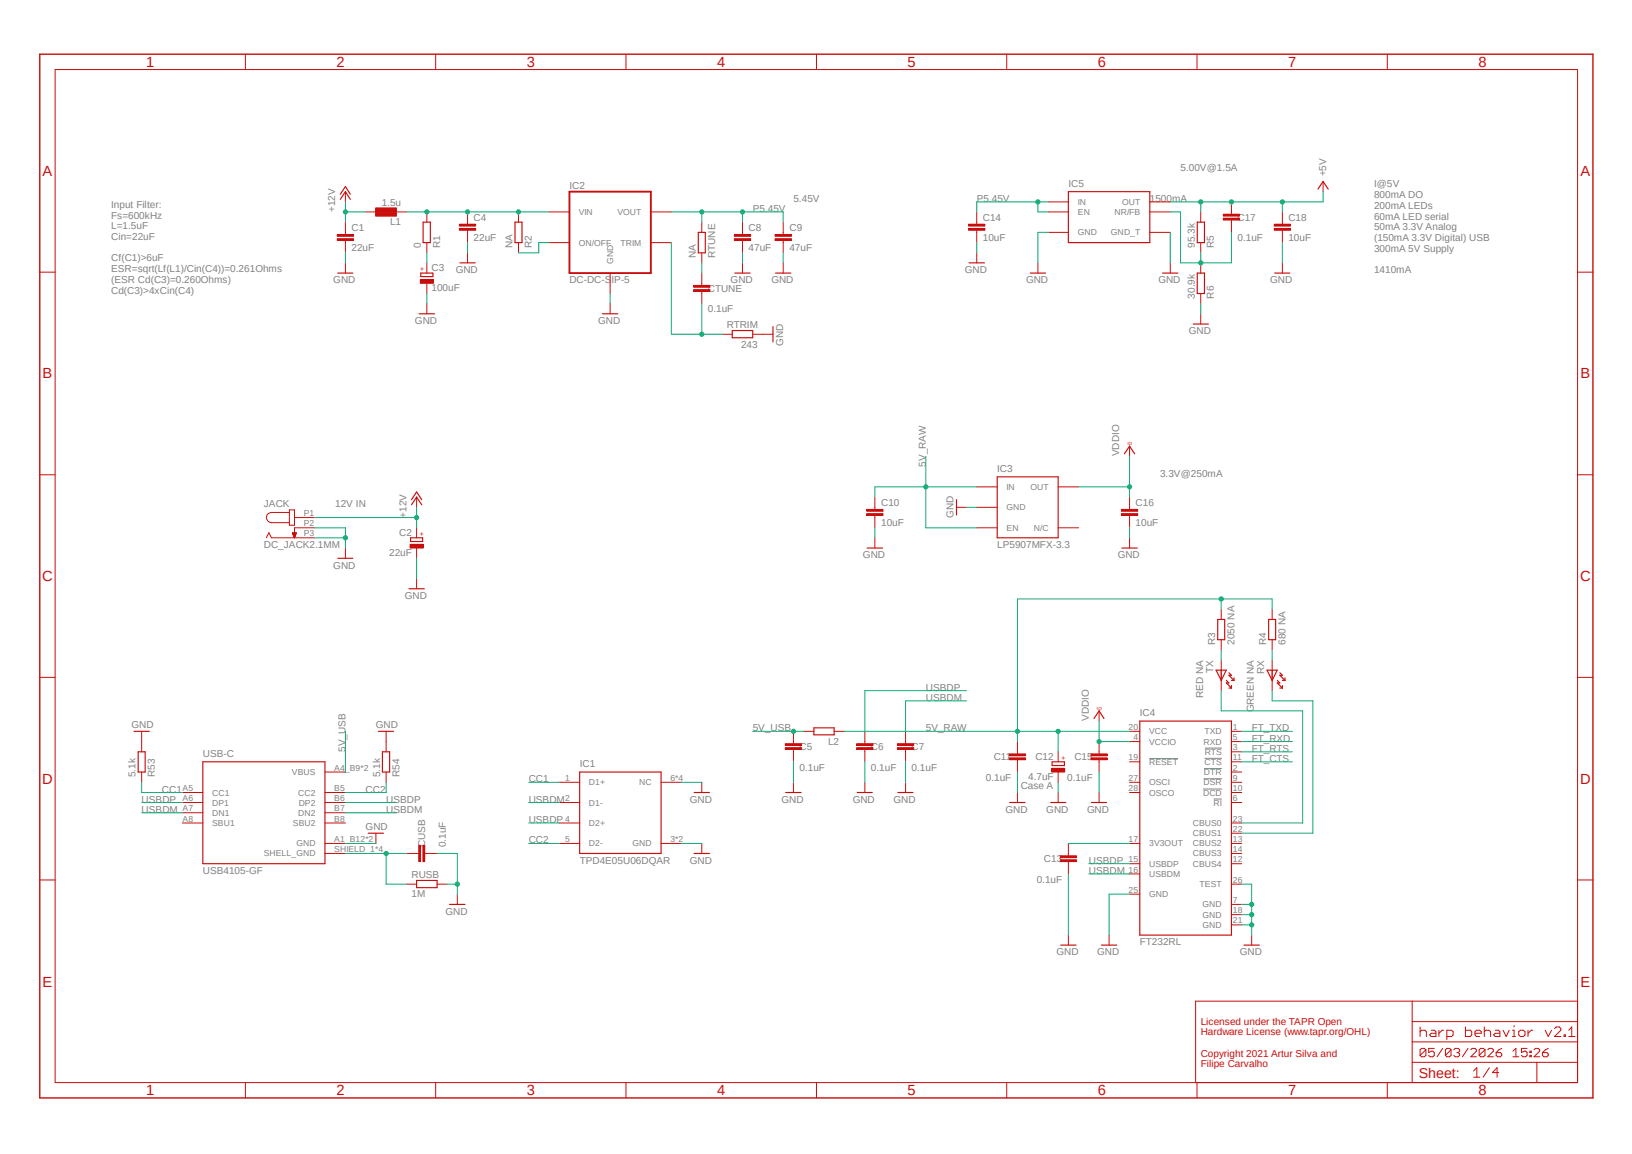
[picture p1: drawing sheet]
<svg xmlns="http://www.w3.org/2000/svg" width="297mm" height="210mm" viewBox="0 0 297 210" stroke-linecap="round" stroke-linejoin="round" font-family="sans-serif">
<path d="M6.9 9.6l283.3 190.6M290.2 9.6l-283.3 190.6" fill="none" stroke="#fff" stroke-width=".18"/>
<path d="M209.1 138h5.3M219.1 139.9h3.3M219.2 138h3.2M219.2 136.1h3.2M218.9 143.6h3.5M219 141.7h3.4M220.9 145.4h1.5" fill="none" stroke="#808080" stroke-width=".18"/>
<path d="M191.5 138.6h2.2v.7h-2.2zM207.4 131.2h16.7v39h-16.7z" fill="none" stroke="#c90d0c" stroke-width=".21"/>
<g fill="none" stroke="#c90d0c" stroke-width=".18">
<path d="M183.7 137.9h2.9v.4h-2.9zM183.7 137.2h2.9v.3h-2.9zM185.2 135v2.2M185.2 138.3v2.2M205.6 133.1h1.8M205.6 135h1.8M205.6 138.6h1.8M224.1 133.1h1.9M224.1 135h1.9M224.1 136.8h1.9M224.1 138.6h1.9M193 156.5h2.9v.3h-2.9z"/>
<path d="M193 155.7h2.9v.4h-2.9zM194.4 153.5v2.2M194.4 156.8v2.2M205.6 153.5h1.8M205.6 157.2h1.8M205.6 159h1.8M205.6 144.2h1.8M205.6 142.4h1.8M224.1 153.5h1.9M224.1 157.2h1.9M224.1 144.2h1.9M224.1 142.4h1.9"/>
<path d="M224.1 140.5h1.9M224.1 146h1.9M224.1 149.8h1.9M224.1 151.6h1.9M224.1 155.3h1.9M205.6 162.7h1.8M224.1 164.6h1.9M224.1 166.5h1.9M224.1 160.9h1.9M224.1 168.3h1.9"/>
</g>
<path d="M183.7 138.1h2.9M183.7 137.4h2.9M193 156.6h2.9M193 155.9h2.9" fill="none" stroke="#c90d0c" stroke-width=".34"/>
<path d="M191.4 139.8h2.4v.7h-2.4z" fill-rule="evenodd" fill="#c90d0c"/>
<g fill="none" stroke="#c90d0c" stroke-width=".18">
<path d="M10 12.7h277.1v184.3h-277.1zM44.7 9.9v2.8M79.3 9.9v2.8M113.9 9.9v2.8M148.6 9.9v2.8M183.2 9.9v2.8M217.8 9.9v2.8M252.5 9.9v2.8M7.2 49.5h2.8M287.1 49.5h2.8M7.2 86.4h2.8M48.5 97.9l.4-1 .5 1h7.9"/>
<path d="M52.7 93.3h-3.3a.93 .93 0 0 0-.9 .9 .93 .93 0 0 0 .9 .9h3.3M52.7 92.8h.9v2.8h-.9zM53.2 96.9h.7l-.3 1zM53.2 97h.7M53.3 97.1h.6M53.3 97.2h.5M53.3 97.3h.5M53.4 97.4h.4M53.4 97.5h.3M53.4 97.5h.4M53.5 97.6h.2M53.5 97.7h.1"/>
<path d="M53.5 97.7h.2M53.6 97.8h.1M53.6 94.2h3.7M57.3 96.1h-3.7v1.8M62.9 99.7v1.9M157.7 93.5h3v.3h-3zM157.7 92.7h3v.3h-3zM159.2 90.5v2.2M159.2 93.8v2.3M159.2 97.9v1.8M174.1 92.3h1.8M177.8 88.6h3.7"/>
<path d="M177.8 96.1h3.7M177.8 92.3h3.7M192.6 88.6h3.7M192.6 96.1h3.7M204.1 93.5h3v.3h-3zM204.1 92.7h3v.3h-3zM205.6 81.2v1.9M205.6 90.5v2.2M205.6 93.8v2.3M205.6 97.9v1.8M287.1 86.4h2.8M75.8 105.3v1.8"/>
<path d="M222.2 110.9v1.8M222.2 116.4v1.9M231.5 110.9v1.8M231.5 116.4v1.9M7.2 123.3h2.8M142.9 136.1h3v.3h-3zM142.9 135.3h3v.4h-3zM144.4 133.1v2.2M144.4 136.4v2.2M146.3 133.1h1.8M151.8 133.1h1.9M155.9 136.1h3v.3h-3z"/>
<path d="M155.9 135.3h3v.4h-3zM157.4 133.1v2.2M157.4 136.4v2.2M163.3 136.1h3v.3h-3zM163.3 135.3h3v.4h-3zM164.8 133.1v2.2M164.8 136.4v2.2M191.4 139.8h2.4v.7h-2.4zM192.6 136.8v1.8M198.5 137.9h3v.4h-3zM198.5 137.2h3v.3h-3zM200 129.4v1.8"/>
<path d="M200 135v2.2M200 138.3v2.2M222.2 120.1v5.6M231.5 120.1v5.6M287.1 123.3h2.8M74 155.3h2.2M76.2 153.8h.3v3h-.3zM77 153.8h.3v3h-.3zM77.3 155.3h2.2M144.4 142.4v1.8M157.4 142.4v1.8M164.8 142.4v1.8"/>
<path d="M185.2 144.2v1.8M192.6 140.5v1.9M192.6 144.2v1.8M200 144.2v1.8M7.2 160.1h2.8M74 160.9h1.8M79.5 160.9h1.9M83.2 162.7v1.9M194.4 170.2v1.8M201.8 170.2v1.8M227.8 170.2v1.8M287.1 160.1h2.8"/>
<path d="M44.7 197v2.8M79.3 197v2.8M113.9 197v2.8M148.6 197v2.8M183.2 197v2.8M217.8 197v2.8M252.5 197v2.8M257 193.3h30.1M257 182.2v14.8M257 189.6h30.1M257 185.9h30.1M258.4 186.9v1.7"/>
<path d="M258.4 187.7l.3-.2h.6l.3 .2v.9M259.5 191.1l-.3-.3h-.5l-.3 .3v1M259.5 191.1v1l-.3 .2h-.5l-.3-.2M259.5 191.1l-1.1 1M260.5 187.5h.5l.3 .2v.9h-.8l-.3-.3 .3-.3h.8M261 190.8h-1v.8l.5-.3h.3l.2 .3v.5l-.2 .2h-.5l-.3-.2M261.9 187.5v1.1M262.6 190.8l-1.1 1.5M262.7 187.5h-.2l-.6 .5M263.3 188.6h.9l.3-.3v-.6l-.3-.2h-.9v1.7M264.1 191.1l-.3-.3h-.5l-.2 .3v1M264.1 191.1v1l-.3 .2h-.5l-.2-.2"/>
<path d="M264.1 191.1l-1 1M264.6 191.1l.2-.3h.6l.2 .3v.2l-.2 .3M265.1 191.6h.3M265.4 191.6l.2 .2v.3l-.2 .2h-.6l-.2-.2M266.7 186.9v1.7h.9l.2-.3v-.6l-.2-.2h-.9M267.2 190.8l-1.1 1.5M267.7 191.1l.2-.3h.5l.3 .3v.2l-1 1h1M268.2 194.9l.6-.6v1.7M268.2 196h1.1M268.4 188h1.2v-.3l-.3-.2h-.6l-.3 .2v.6l.3 .3h.6M270.1 187.7l.3-.2h.6l.3 .2v.9M270.1 186.9v1.7"/>
<path d="M270.3 191.1l-.3-.3h-.5l-.3 .3v1M270.3 191.1v1l-.3 .2h-.5l-.3-.2M270.3 191.1l-1.1 1M270.8 191.1l.2-.3h.5l.3 .3v.2l-1 1h1M271.1 194.3l-1.2 1.7M272.1 187.5h.6l.3 .2v.9h-.9l-.3-.3 .3-.3h.9M272.3 191.6h.7l.3 .2v.3l-.3 .2h-.5l-.2-.2zM272.8 195.2h-1.2l.9-.9v1.7M273.3 190.8l-.5 .3-.5 .5M273.6 187.5l.5 1.1 .6-1.1M275.3 187.5h.2v1.1M275.3 188.6h.5"/>
<path d="M275.3 192.3h1.1M275.3 191.3l.6-.5v1.5M275.5 186.6v.3M276.4 187.7l.3-.2h.5l.3 .2v.6l-.3 .3h-.5l-.3-.3zM277.9 190.8h-1v.8l.5-.3h.3l.2 .3v.5l-.2 .2h-.5l-.3-.2M278.1 187.5v1.1M278.4 192.1h.3v.2h-.3zM278.4 191.3h.3v.3h-.3zM278.9 187.5h-.2l-.6 .5M279.2 191.1l.2-.3h.6l.2 .3v.2l-1 1h1M279.7 193.3v3.7M280.7 191.6h.8l.3 .2v.3l-.3 .2h-.5l-.3-.2z"/>
<path d="M281.2 187.5l.6 1.1 .6-1.1M281.8 190.8l-1.1 .8M282.9 187.2l.3-.3h.6l.3 .3v.3l-1.2 1.1h1.2M284.6 188.3h.3v.3h-.3zM285.5 188.6h1.1M285.5 187.5l.5-.6v1.7M287.1 182.2h-69.5v14.8"/>
</g>
<g fill="none" stroke="#c90d0c" stroke-width=".34">
<path d="M157.7 93.6h3M157.7 92.9h3M204.1 93.6h3M204.1 92.9h3M142.9 136.2h3M142.9 135.5h3M155.9 136.2h3M155.9 135.5h3M163.3 136.2h3M163.3 135.5h3M198.5 138.1h3M198.5 137.4h3"/>
<path d="M76.4 153.8v3M77.1 153.8v3"/>
</g>
<g fill="none" stroke="#c90d0c" stroke-width=".21">
<path d="M74.7 97.9h2.2v.7h-2.2zM157.8 99.7h2.8M174.1 90.9v2.8M181.5 86.8h11.1v11.1h-11.1zM204.2 99.7h2.8M204.6 82.6l1-1.4 .9 1.4M61.5 101.6h2.7M74.4 107.1h2.8M221.6 112.7h1.3v3.7h-1.3zM230.9 112.7h1.3v3.7h-1.3zM148.1 132.5h3.7v1.2h-3.7zM199.1 130.8l.9-1.4 .9 1.4"/>
<path d="M221.3 122h1.9l-1 1.8zM223.2 123.8l.4 .5h-.4l.9 .9M223.6 122.4l.5 .5h-.5l1 .9M223.6 125.2h.5M224.1 123.8h.5M224.1 124.8v.4M224.6 123.4v.4M230.6 122h1.9l-1 1.8zM232.5 123.8l.4 .5h-.4l.9 .9M232.9 122.4l.5 .5h-.5l.9 .9M232.9 125.2h.5M233.4 123.8h.4"/>
<path d="M233.4 124.8v.4M233.8 123.4v.4M143 144.2h2.8M156 144.2h2.7M163.4 144.2h2.8M183.8 146h2.8M191.2 146h2.8M198.6 146h2.8M75.8 160.2h3.7v1.3h-3.7zM81.8 164.6h2.8M193 172h2.8M200.4 172h2.8"/>
<path d="M226.4 172h2.8"/>
</g>
<path d="M7.2 9.9h282.7v189.9h-282.7z" fill="none" stroke="#c90d0c" stroke-width=".25"/>
<path d="M74.6 99.1h2.4v.6h-2.4z" fill-rule="evenodd" fill="#c90d0c"/>
<g fill="none" stroke="#c90d0c" stroke-width=".18">
<path d="M66.5 38.6h7.5M68.4 37.8h3.7v1.5h-3.7zM68.4 37.9h3.7M68.4 38h3.7M68.4 38.1h3.7M68.4 38.2h3.7M68.4 38.3h3.7M68.4 38.4h3.7M68.4 38.5h3.7M68.4 38.7h3.7M68.4 38.8h3.7M68.4 38.9h3.7"/>
<path d="M68.4 39h3.7M68.4 39.2h3.7M77.7 38.6v1.8M85.1 38.6v2.2M94.4 38.6v1.8M99.9 38.6h3.7M118.4 38.6h3.8M61.4 43.4h2.9v.4h-2.9zM61.4 42.7h2.9v.3h-2.9zM62.9 40.4v2.3M62.9 43.8v2.2M62.9 47.8v1.9"/>
<path d="M77.7 44.2v1.8M77.7 55.2v1.9M83.6 41.6h3v.3h-3zM83.6 40.8h3v.3h-3zM85.1 41.9v2.3M85.1 46v1.8M94.4 44.2v1.8M99.9 44.2h3.7M111 49.7v3.7M111 55.2v1.9M118.4 44.2h3.8M126.2 52.7h3v.3h-3z"/>
<path d="M126.2 51.9h3v.4h-3zM127.7 40.4v1.9M127.7 46v1.8M127.7 49.7v2.2M127.7 53v2.2M133.6 43.4h3v.4h-3zM133.6 42.7h3v.3h-3zM135.1 40.4v2.3M135.1 43.8v2.2M135.1 47.8v1.9M141.1 43.4h2.9v.4h-2.9zM141.1 42.7h2.9v.3h-2.9z"/>
<path d="M142.5 40.4v2.3M142.5 43.8v2.2M142.5 47.8v1.9M131.4 60.8h1.9M137 60.8h3.7M74.6 99.1h2.4v.6h-2.4zM75.8 90.5v1.8M75.8 96.1v1.8M75.8 99.7v1.9"/>
</g>
<g fill="none" stroke="#c90d0c" stroke-width=".21">
<path d="M61.5 49.7h2.7M76.3 57.1h2.8M76.6 49.7h2.2v.6h-2.2zM77 40.4h1.3v3.8h-1.3zM83.7 47.8h2.8M93.7 40.4h1.3v3.8h-1.3zM109.6 57.1h2.8M127.1 42.3h1.3v3.7h-1.3zM133.7 49.7h2.8M140.7 59.4v2.8M141.1 49.7h2.8M133.3 60.2h3.7v1.3h-3.7z"/>
<path d="M74.9 91.9l.9-1.4 1 1.4M74.9 90.9l.9-1.4 1 1.4"/>
</g>
<path d="M103.6 34.9h14.8v14.8h-14.8zM61.4 43.6h2.9M61.4 42.8h2.9M83.6 41.7h3M83.6 41h3M126.2 52.9h3M126.2 52.1h3M133.6 43.6h3M133.6 42.8h3M141.1 43.6h2.9M141.1 42.8h2.9" fill="none" stroke="#c90d0c" stroke-width=".34"/>
<path d="M76.5 50.9h2.4v.7h-2.4z" fill-rule="evenodd" fill="#c90d0c"/>
<g fill="none" stroke="#c90d0c" stroke-width=".18">
<path d="M62.9 34.9v1.8M177.8 38.6v2.2M190.8 36.7h3.6M190.8 38.6h3.6M209.3 36.7h3.7M209.3 38.6h3.7M218.5 38.6v1.8M222.6 39.7h3v.3h-3zM222.6 39h3v.3h-3zM224.1 36.7v2.2M233.4 38.6v2.2M240.8 33v1.9"/>
<path d="M76.5 50.9h2.4v.7h-2.4zM77.7 47.8v1.9M77.7 51.6v1.8M176.3 41.6h2.9v.3h-2.9zM176.3 40.8h2.9v.3h-2.9zM177.8 41.9v2.3M177.8 46v1.8M188.9 47.8v1.9M190.8 42.3h3.6M209.3 42.3h3.7M213 47.8v1.9M218.5 44.2v1.8"/>
<path d="M218.5 47.8v1.9M218.5 53.4v1.8M218.5 57.1v1.9M224.1 40v2.3M231.9 41.6h3v.3h-3zM231.9 40.8h3v.3h-3zM233.4 41.9v2.3M233.4 47.8v1.9M25.8 133.1v3.7M70.3 133.1v3.7M25.8 140.5v1.9M33.2 146h3.7"/>
<path d="M33.2 149.8h3.7M33.2 144.2h3.7M33.2 147.9h3.7M59.1 146h3.8M59.1 149.8h3.8M59.1 153.5h3.8M59.1 144.2h3.8M59.1 147.9h3.8M59.1 140.5h3.8M59.1 155.3h3.8M68.4 151.6v1.9M70.3 140.5v1.9"/>
<path d="M101.8 142.4h3.7M101.8 146h3.7M101.8 149.8h3.7M101.8 153.5h3.7M120.3 142.4h3.7M120.3 153.5h3.7M127.7 142.4v1.8M127.7 153.5v1.8"/>
</g>
<g fill="none" stroke="#c90d0c" stroke-width=".21">
<path d="M61.9 36.3l1-1.4 .9 1.4M61.9 35.3l1-1.3 .9 1.3M194.4 34.9h14.9v9.3h-14.9zM239.9 34.4l.9-1.4 .9 1.4M176.4 47.8h2.8M187.5 49.7h2.8M211.6 49.7h2.8M217.2 59h2.7M217.9 49.7h1.3v3.7h-1.3zM217.9 40.4h1.3v3.8h-1.3zM232 49.7h2.7M24.4 133.1h2.8"/>
<path d="M25.1 136.8h1.3v3.7h-1.3zM36.9 138.6h22.2v18.6h-22.2zM68.9 133.1h2.7M69.6 136.8h1.3v3.7h-1.3zM67 151.6h2.8M105.5 140.5h14.8v14.8h-14.8zM126.3 155.3h2.8M126.3 144.2h2.8"/>
</g>
<path d="M222.6 39.9h3M222.6 39.2h3M176.3 41.7h2.9M176.3 41h2.9M231.9 41.7h3M231.9 41h3" fill="none" stroke="#c90d0c" stroke-width=".34"/>
<path d="M194.4 159v11.2M205.6 162.7h-3.8v7.5M226 160.9h1.8v9.3M226 164.6h1.8M226 166.5h1.8M226 168.3h1.8" fill="none" stroke="#0dab76" stroke-width=".18"/>
<circle cx="227.8" cy="168.3" r=".38" fill="#0dab76"/>
<circle cx="227.8" cy="168.3" r=".38" fill="none" stroke="#0dab76" stroke-width=".18"/>
<circle cx="227.8" cy="166.5" r=".38" fill="#0dab76"/>
<circle cx="227.8" cy="166.5" r=".38" fill="none" stroke="#0dab76" stroke-width=".18"/>
<circle cx="227.8" cy="164.6" r=".38" fill="#0dab76"/>
<g fill="none" stroke="#0dab76" stroke-width=".18">
<path d="M79.5 155.3h3.7v7.4M81.4 160.9h1.8"/>
<circle cx="227.8" cy="164.6" r=".38"/>
</g>
<circle cx="83.2" cy="160.9" r=".38" fill="#0dab76"/>
<g fill="none" stroke="#0dab76" stroke-width=".18">
<path d="M57.3 96.1h5.6v3.6M57.3 97.9h5.6M159.2 96.1v1.8M175.9 92.3h1.9M205.6 96.1v1.8M144.4 138.6v3.8M157.4 138.6v3.8M164.8 138.6v3.8M185.2 140.5v3.7M192.6 142.4v1.8M200 140.5v3.7"/>
<circle cx="83.2" cy="160.9" r=".38"/>
</g>
<circle cx="62.9" cy="97.9" r=".38" fill="#0dab76"/>
<g fill="none" stroke="#0dab76" stroke-width=".18">
<path d="M213 36.7h27.8M233.4 36.7v1.9M62.9 46v1.8M77.7 53.4v1.8M85.1 44.2v1.8M111 53.4v1.8M135.1 46v1.8M142.5 46v1.8M177.8 44.2v1.8M190.8 42.3h-1.9v5.5M213 42.3v5.5M218.5 55.2v1.9"/>
<path d="M233.4 44.2v3.6M75.8 101.6v3.7M62.9 153.5h5.5M124 153.5h3.7M124 142.4h3.7"/>
<circle cx="62.9" cy="97.9" r=".38"/>
</g>
<circle cx="233.4" cy="36.7" r=".38" fill="#0dab76"/>
<g fill="none" stroke="#0dab76" stroke-width=".18">
<path d="M218.5 36.7v1.9"/>
<circle cx="233.4" cy="36.7" r=".38"/>
</g>
<circle cx="218.5" cy="36.7" r=".38" fill="#0dab76"/>
<circle cx="218.5" cy="36.7" r=".38" fill="none" stroke="#0dab76" stroke-width=".18"/>
<circle cx="224.1" cy="36.7" r=".38" fill="#0dab76"/>
<g fill="none" stroke="#0dab76" stroke-width=".18">
<path d="M240.8 34.9v1.8M200 131.2v3.8h5.6"/>
<circle cx="224.1" cy="36.7" r=".38"/>
</g>
<circle cx="200" cy="135" r=".38" fill="#0dab76"/>
<g fill="none" stroke="#0dab76" stroke-width=".18">
<path d="M196.3 88.6h9.3M205.6 83.1v7.4"/>
<circle cx="200" cy="135" r=".38"/>
</g>
<circle cx="205.6" cy="88.6" r=".38" fill="#0dab76"/>
<g fill="none" stroke="#0dab76" stroke-width=".18">
<path d="M222.2 118.3v1.8M231.5 118.3v1.8M175.9 125.7h-18.5v7.4M175.9 127.6h-11.1v5.5M192.6 133.1v3.7M205.6 133.1h-20.4v1.9M222.2 125.7v3.7h14.9v20.4h-11.1M226 135h9.2M226 133.1h9.2M226 136.8h9.2M226 138.6h9.2M231.5 125.7v1.9h7.4v24h-12.9"/>
<path d="M25.8 146h7.4M25.8 147.9h7.4M62.9 146h9.2M62.9 147.9h9.2M96.2 146h5.6M96.2 149.8h5.6M194.4 153.5h11.2M198.2 157.2h7.4M198.2 159h7.4"/>
<circle cx="205.6" cy="88.6" r=".38"/>
</g>
<circle cx="185.2" cy="133.1" r=".38" fill="#0dab76"/>
<circle cx="185.2" cy="133.1" r=".38" fill="none" stroke="#0dab76" stroke-width=".18"/>
<circle cx="192.6" cy="133.1" r=".38" fill="#0dab76"/>
<g fill="none" stroke="#0dab76" stroke-width=".18">
<path d="M222.2 109v1.9M231.5 110.9v-1.9h-46.3v24.1h-31.5"/>
<circle cx="192.6" cy="133.1" r=".38"/>
</g>
<circle cx="222.2" cy="109" r=".38" fill="#0dab76"/>
<g fill="none" stroke="#0dab76" stroke-width=".18">
<path d="M168.5 88.6h9.3"/>
<circle cx="222.2" cy="109" r=".38"/>
</g>
<circle cx="168.5" cy="88.6" r=".38" fill="#0dab76"/>
<g fill="none" stroke="#0dab76" stroke-width=".18">
<path d="M75.8 92.3v3.8M168.5 83.1v13h9.3M168.5 88.6h-9.3v1.9"/>
<circle cx="168.5" cy="88.6" r=".38"/>
</g>
<circle cx="75.8" cy="94.2" r=".38" fill="#0dab76"/>
<g fill="none" stroke="#0dab76" stroke-width=".18">
<path d="M62.9 36.7v3.7M62.9 38.6h3.6M57.3 94.2h18.5"/>
<circle cx="75.8" cy="94.2" r=".38"/>
</g>
<circle cx="62.9" cy="38.6" r=".38" fill="#0dab76"/>
<g fill="none" stroke="#0dab76" stroke-width=".18">
<path d="M122.2 44.2v16.6h9.2M127.7 55.2v5.6"/>
<circle cx="62.9" cy="38.6" r=".38"/>
</g>
<circle cx="127.7" cy="60.8" r=".38" fill="#0dab76"/>
<g fill="none" stroke="#0dab76" stroke-width=".18">
<path d="M85.1 38.6h14.8M99.9 44.2h-1.9v1.8h-3.6M127.7 47.8v1.9"/>
<circle cx="127.7" cy="60.8" r=".38"/>
</g>
<circle cx="94.4" cy="38.6" r=".38" fill="#0dab76"/>
<g fill="none" stroke="#0dab76" stroke-width=".18">
<path d="M77.7 38.6h7.4"/>
<circle cx="94.4" cy="38.6" r=".38"/>
</g>
<circle cx="85.1" cy="38.6" r=".38" fill="#0dab76"/>
<g fill="none" stroke="#0dab76" stroke-width=".18">
<path d="M74 38.6h3.7"/>
<circle cx="85.1" cy="38.6" r=".38"/>
</g>
<circle cx="77.7" cy="38.6" r=".38" fill="#0dab76"/>
<g fill="none" stroke="#0dab76" stroke-width=".18">
<path d="M188.9 36.7v1.9h1.9M190.8 36.7h-13v1.9M77.7 46v1.8"/>
<circle cx="77.7" cy="38.6" r=".38"/>
</g>
<circle cx="188.9" cy="36.7" r=".38" fill="#0dab76"/>
<g fill="none" stroke="#0dab76" stroke-width=".18">
<path d="M122.2 38.6h20.3v1.8M135.1 38.6v1.8"/>
<circle cx="188.9" cy="36.7" r=".38"/>
</g>
<circle cx="135.1" cy="38.6" r=".38" fill="#0dab76"/>
<g fill="none" stroke="#0dab76" stroke-width=".18">
<path d="M127.7 38.6v1.8"/>
<circle cx="135.1" cy="38.6" r=".38"/>
</g>
<circle cx="127.7" cy="38.6" r=".38" fill="#0dab76"/>
<g fill="none" stroke="#0dab76" stroke-width=".18">
<path d="M224.1 42.3v5.5h-5.6v-1.8"/>
<circle cx="127.7" cy="38.6" r=".38"/>
</g>
<circle cx="218.5" cy="47.8" r=".38" fill="#0dab76"/>
<g fill="none" stroke="#0dab76" stroke-width=".18">
<path d="M213 38.6h1.8v9.2h3.7M62.9 133.1v7.4M137 133.1h9.3"/>
<circle cx="218.5" cy="47.8" r=".38"/>
</g>
<circle cx="144.4" cy="133.1" r=".38" fill="#0dab76"/>
<g fill="none" stroke="#0dab76" stroke-width=".18">
<path d="M62.9 155.3h11.1M70.3 155.3v5.6"/>
<circle cx="144.4" cy="133.1" r=".38"/>
</g>
<circle cx="70.3" cy="155.3" r=".38" fill="#0dab76"/>
<g fill="none" stroke="#0dab76" stroke-width=".18">
<path d="M25.8 142.4v1.8h7.4M70.3 142.4v1.8h-7.4M96.2 142.4h5.6M96.2 153.5h5.6M70.3 160.9h3.7"/>
<circle cx="70.3" cy="155.3" r=".38"/>
</g>
<g font-size="2.7" fill="#c90d0c">
<text x="26.6" y="12.2">1</text>
<text x="61.3" y="12.2">2</text>
<text x="95.9" y="12.2">3</text>
<text x="130.5" y="12.2">4</text>
<text x="165.2" y="12.2">5</text>
<text x="199.8" y="12.2">6</text>
<text x="234.4" y="12.2">7</text>
<text x="269.1" y="12.2">8</text>
<text x="7.7" y="32">A</text>
<text x="287.6" y="32">A</text>
<text x="7.7" y="68.9">B</text>
<text x="287.6" y="68.9">B</text>
<text x="7.7" y="105.7">C</text>
<text x="287.6" y="105.7">C</text>
<text x="7.7" y="142.7">D</text>
<text x="287.6" y="142.7">D</text>
<text x="7.7" y="179.5">E</text>
<text x="287.6" y="179.5">E</text>
<text x="26.6" y="199.3">1</text>
<text x="61.3" y="199.3">2</text>
<text x="95.9" y="199.3">3</text>
<text x="130.5" y="199.3">4</text>
<text x="165.2" y="199.3">5</text>
<text x="199.8" y="199.3">6</text>
<text x="234.4" y="199.3">7</text>
<text x="269.1" y="199.3">8</text>
</g>
<text font-size="2.6" fill="#c90d0c" x="258.2" y="196.2">Sheet:</text>
<g font-size="1.8" fill="#808080">
<text x="103.6" y="34.3">IC2</text>
<text x="194.4" y="34">IC5</text>
<text x="214.8" y="31.2">5.00V@1.5A</text>
<text x="241.3" y="32.1" transform="rotate(-90 241.3 32.1)">+5V</text>
<text x="250.1" y="34.1">I@5V</text>
<text x="20.2" y="37.8">Input Filter:</text>
<text x="20.2" y="39.8">Fs=600kHz</text>
<text x="20.2" y="41.7">L=1.5uF</text>
<text x="61" y="38.6" transform="rotate(-90 61 38.6)">+12V</text>
<text x="64" y="42">C1</text>
<text x="69.5" y="37.5">1.5u</text>
<text x="71" y="41">L1</text>
<text x="86.2" y="40.2">C4</text>
<text x="136.2" y="42">C8</text>
<text x="137" y="38.6">P5.45V</text>
<text x="143.7" y="42">C9</text>
<text x="144.4" y="36.7">5.45V</text>
<text x="177.8" y="36.7">P5.45V</text>
<text x="178.9" y="40.2">C14</text>
<text x="209.3" y="36.7">1500mA</text>
<text x="225.2" y="40.2">C17</text>
<text x="234.5" y="40.2">C18</text>
<text x="250.1" y="36.1">800mA DO</text>
<text x="250.1" y="38">200mA LEDs</text>
<text x="250.1" y="40">60mA LED serial</text>
<text x="250.1" y="41.9">50mA 3.3V Analog</text>
<text x="20.2" y="43.7">Cin=22uF</text>
<text x="20.2" y="47.6">Cf(C1)&gt;6uF</text>
<text x="64" y="45.7">22uF</text>
<text x="76.6" y="45.1" transform="rotate(-90 76.6 45.1)">0</text>
<text x="80.1" y="45.1" transform="rotate(-90 80.1 45.1)">R1</text>
<text x="86.2" y="43.9">22uF</text>
<text x="93.3" y="45.1" transform="rotate(-90 93.3 45.1)">NA</text>
<text x="96.8" y="45.1" transform="rotate(-90 96.8 45.1)">R2</text>
<text x="126.6" y="46.9" transform="rotate(-90 126.6 46.9)">NA</text>
<text x="130.1" y="46.9" transform="rotate(-90 130.1 46.9)">RTUNE</text>
<text x="136.2" y="45.7">47uF</text>
<text x="143.7" y="45.7">47uF</text>
<text x="178.9" y="43.9">10uF</text>
<text x="217.4" y="45.1" transform="rotate(-90 217.4 45.1)">95.3k</text>
<text x="220.9" y="45.1" transform="rotate(-90 220.9 45.1)">R5</text>
<text x="225.2" y="43.9">0.1uF</text>
<text x="234.5" y="43.9">10uF</text>
<text x="250.1" y="43.9">(150mA 3.3V Digital) USB</text>
<text x="250.1" y="45.8">300mA 5V Supply</text>
<text x="20.2" y="49.5">ESR=sqrt(Lf(L1)/Cin(C4))=0.261Ohms</text>
<text x="20.2" y="51.5">(ESR Cd(C3)=0.260Ohms)</text>
<text x="20.2" y="53.4">Cd(C3)&gt;4xCin(C4)</text>
<text x="60.7" y="51.6">GND</text>
<text x="78.5" y="53">100uF</text>
<text x="78.5" y="49.4">C3</text>
<text x="82.9" y="49.7">GND</text>
<text x="103.6" y="51.6">DC-DC-SIP-5</text>
<text x="128.8" y="53.1">CTUNE</text>
<text x="133" y="51.6">GND</text>
<text x="140.4" y="51.6">GND</text>
<text x="175.6" y="49.7">GND</text>
<text x="186.7" y="51.6">GND</text>
<text x="210.8" y="51.6">GND</text>
<text x="231.2" y="51.6">GND</text>
<text x="250.1" y="49.7">1410mA</text>
<text x="75.5" y="59">GND</text>
<text x="108.9" y="59">GND</text>
<text x="128.8" y="56.9">0.1uF</text>
<text x="132.2" y="59.7">RTRIM</text>
<text x="217.4" y="54.4" transform="rotate(-90 217.4 54.4)">30.9k</text>
<text x="220.9" y="54.4" transform="rotate(-90 220.9 54.4)">R6</text>
<text x="134.9" y="63.2">243</text>
<text x="142.5" y="63" transform="rotate(-90 142.5 63)">GND</text>
<text x="216.4" y="60.8">GND</text>
<text x="203.7" y="83.1" transform="rotate(-90 203.7 83.1)">VDDIO</text>
<text x="168.5" y="84.9" transform="rotate(-90 168.5 84.9)">5V_RAW</text>
<text x="181.5" y="85.9">IC3</text>
<text x="211.1" y="86.8">3.3V@250mA</text>
<text x="48" y="92.3">JACK</text>
<text x="61" y="92.3">12V IN</text>
<text x="74" y="94.2" transform="rotate(-90 74 94.2)">+12V</text>
<text x="160.4" y="95.8">10uF</text>
<text x="160.4" y="92">C10</text>
<text x="173.5" y="94.2" transform="rotate(-90 173.5 94.2)">GND</text>
<text x="206.7" y="95.8">10uF</text>
<text x="206.7" y="92">C16</text>
<text x="48" y="99.7">DC_JACK2.1MM</text>
<text x="70.8" y="101.3">22uF</text>
<text x="72.6" y="97.5">C2</text>
<text x="157.1" y="101.6">GND</text>
<text x="181.5" y="99.7">LP5907MFX-3.3</text>
<text x="203.4" y="101.6">GND</text>
<text x="60.7" y="103.5">GND</text>
<text x="73.7" y="109">GND</text>
<text x="221.1" y="117.3" transform="rotate(-90 221.1 117.3)">R3</text>
<text x="224.7" y="117.3" transform="rotate(-90 224.7 117.3)">2050 NA</text>
<text x="230.4" y="117.3" transform="rotate(-90 230.4 117.3)">R4</text>
<text x="233.9" y="117.3" transform="rotate(-90 233.9 117.3)">680 NA</text>
<text x="168.5" y="125.7">USBDP</text>
<text x="220.8" y="122.5" transform="rotate(-90 220.8 122.5)">TX</text>
<text x="230" y="122.7" transform="rotate(-90 230 122.7)">RX</text>
<text x="168.5" y="127.6">USBDM</text>
<text x="198.2" y="131.2" transform="rotate(-90 198.2 131.2)">VDDIO</text>
<text x="207.4" y="130.3">IC4</text>
<text x="218.9" y="127" transform="rotate(-90 218.9 127)">RED NA</text>
<text x="228.2" y="129.7" transform="rotate(-90 228.2 129.7)">GREEN NA</text>
<text x="23.9" y="132.5">GND</text>
<text x="36.9" y="137.8">USB-C</text>
<text x="62.9" y="136.8" transform="rotate(-90 62.9 136.8)">5V_USB</text>
<text x="68.4" y="132.5">GND</text>
<text x="137" y="133.1">5V_USB</text>
<text x="145.5" y="136.5">C5</text>
<text x="150.7" y="135.5">L2</text>
<text x="158.5" y="136.5">C6</text>
<text x="165.9" y="136.5">C7</text>
<text x="168.5" y="133.1">5V_RAW</text>
<text x="227.8" y="135">FT_RXD</text>
<text x="227.8" y="133.1">FT_TXD</text>
<text x="227.8" y="136.8">FT_RTS</text>
<text x="24.7" y="141.4" transform="rotate(-90 24.7 141.4)">5.1k</text>
<text x="28.2" y="141.4" transform="rotate(-90 28.2 141.4)">R53</text>
<text x="69.2" y="141.4" transform="rotate(-90 69.2 141.4)">5.1k</text>
<text x="72.7" y="141.4" transform="rotate(-90 72.7 141.4)">R54</text>
<text x="96.2" y="142.4">CC1</text>
<text x="105.5" y="139.6">IC1</text>
<text x="145.5" y="140.3">0.1uF</text>
<text x="158.5" y="140.3">0.1uF</text>
<text x="165.9" y="140.3">0.1uF</text>
<text x="179.4" y="142.1">0.1uF</text>
<text x="180.8" y="138.4">C11</text>
<text x="185.8" y="143.7">Case A</text>
<text x="187.1" y="142">4.7uF</text>
<text x="188.4" y="138.3">C12</text>
<text x="194.2" y="142.1">0.1uF</text>
<text x="195.5" y="138.4">C15</text>
<text x="227.8" y="138.6">FT_CTS</text>
<text x="25.8" y="146.1">USBDP</text>
<text x="25.8" y="147.9">USBDM</text>
<text x="29.5" y="144.2">CC1</text>
<text x="66.5" y="144.2">CC2</text>
<text x="70.3" y="147.9">USBDM</text>
<text x="70.3" y="146.1">USBDP</text>
<text x="96.2" y="149.8">USBDP</text>
<text x="96.2" y="146.1">USBDM</text>
<text x="125.6" y="146.1">GND</text>
<text x="142.2" y="146.1">GND</text>
<text x="155.2" y="146.1">GND</text>
<text x="162.6" y="146.1">GND</text>
<text x="183" y="147.9">GND</text>
<text x="190.4" y="147.9">GND</text>
<text x="197.8" y="147.9">GND</text>
<text x="66.5" y="151.1">GND</text>
<text x="77.4" y="154.2" transform="rotate(-90 77.4 154.2)">CUSB</text>
<text x="81.1" y="154.2" transform="rotate(-90 81.1 154.2)">0.1uF</text>
<text x="96.2" y="153.5">CC2</text>
<text x="36.9" y="159">USB4105-GF</text>
<text x="74.9" y="159.8">RUSB</text>
<text x="105.5" y="157.2">TPD4E05U06DQAR</text>
<text x="125.6" y="157.2">GND</text>
<text x="188.7" y="160.6">0.1uF</text>
<text x="190" y="156.9">C13</text>
<text x="198.2" y="157.2">USBDP</text>
<text x="198.2" y="159">USBDM</text>
<text x="74.9" y="163.3">1M</text>
<text x="81.1" y="166.5">GND</text>
<text x="192.3" y="173.9">GND</text>
<text x="199.7" y="173.9">GND</text>
<text x="207.4" y="172">FT232RL</text>
<text x="225.6" y="173.9">GND</text>
</g>
<g font-size="1.8" fill="#c90d0c">
<text x="218.5" y="186.5">Licensed under the TAPR Open</text>
<text x="218.5" y="188.4">Hardware License (www.tapr.org/OHL)</text>
<text x="218.5" y="192.3">Copyright 2021 Artur Silva and</text>
<text x="218.5" y="194.3">Filipe Carvalho</text>
</g>
<g font-size="1.6" fill="#808080">
<text x="105.3" y="39.2">VIN</text>
<text x="112.4" y="39.1">VOUT</text>
<text x="196.2" y="37.3">IN</text>
<text x="196.2" y="39.2">EN</text>
<text x="202.8" y="39.1">NR/FB</text>
<text x="204.2" y="37.3">OUT</text>
<text x="105.3" y="44.7">ON/OFF</text>
<text x="112.9" y="44.7">TRIM</text>
<text x="196.2" y="42.8">GND</text>
<text x="202.2" y="42.8">GND_T</text>
<text x="111.6" y="48" transform="rotate(-90 111.6 48)">GND</text>
<text x="183.2" y="89.2">IN</text>
<text x="187.5" y="89.2">OUT</text>
<text x="55.3" y="93.9">P1</text>
<text x="55.3" y="95.8">P2</text>
<text x="183.2" y="92.9">GND</text>
<text x="55.3" y="97.6">P3</text>
<text x="183.2" y="96.6">EN</text>
<text x="188.2" y="96.6">N/C</text>
<text x="205.4" y="132.8">20</text>
<text x="206.3" y="134.7">4</text>
<text x="209.1" y="133.6">VCC</text>
<text x="209.1" y="135.5">VCCIO</text>
<text x="219" y="135.5">RXD</text>
<text x="219.2" y="133.6">TXD</text>
<text x="219.2" y="137.4">RTS</text>
<text x="224.4" y="132.8">1</text>
<text x="224.4" y="134.7">5</text>
<text x="224.4" y="136.6">3</text>
<text x="33.2" y="144">A5</text>
<text x="53.1" y="141.1">VBUS</text>
<text x="60.8" y="140.3">A4_B9*2</text>
<text x="60.8" y="144">B5</text>
<text x="102.9" y="142.1">1</text>
<text x="107.2" y="142.9">D1+</text>
<text x="116.3" y="142.9">NC</text>
<text x="122" y="142.1">6*4</text>
<text x="205.4" y="144">28</text>
<text x="205.4" y="142.1">27</text>
<text x="205.4" y="138.4">19</text>
<text x="209.1" y="142.9">OSCI</text>
<text x="209.1" y="139.2">RESET</text>
<text x="219" y="142.9">DSR</text>
<text x="219.1" y="141.1">DTR</text>
<text x="219.2" y="139.2">CTS</text>
<text x="224.4" y="138.4">11</text>
<text x="224.4" y="140.3">2</text>
<text x="224.4" y="142.1">9</text>
<text x="224.4" y="144">10</text>
<text x="33.2" y="145.8">A6</text>
<text x="33.2" y="147.7">A7</text>
<text x="33.2" y="149.5">A8</text>
<text x="38.6" y="144.8">CC1</text>
<text x="38.6" y="146.6">DP1</text>
<text x="38.6" y="148.5">DN1</text>
<text x="54.3" y="144.8">CC2</text>
<text x="54.3" y="148.5">DN2</text>
<text x="54.4" y="146.6">DP2</text>
<text x="60.8" y="145.8">B6</text>
<text x="60.8" y="147.7">B7</text>
<text x="60.8" y="149.5">B8</text>
<text x="102.9" y="145.8">2</text>
<text x="102.9" y="149.5">4</text>
<text x="107.2" y="146.6">D1-</text>
<text x="209.1" y="144.8">OSCO</text>
<text x="218.9" y="144.8">DCD</text>
<text x="220.9" y="146.6">RI</text>
<text x="224.4" y="145.8">6</text>
<text x="224.4" y="149.5">23</text>
<text x="38.6" y="150.3">SBU1</text>
<text x="48" y="155.9">SHELL_GND</text>
<text x="53.3" y="150.3">SBU2</text>
<text x="53.9" y="154">GND</text>
<text x="60.8" y="153.2">A1_B12*2</text>
<text x="60.8" y="155.1">SHIELD_1*4</text>
<text x="102.9" y="153.2">5</text>
<text x="107.2" y="150.3">D2+</text>
<text x="107.2" y="154.1">D2-</text>
<text x="115.1" y="154">GND</text>
<text x="122" y="153.2">3*2</text>
<text x="205.4" y="153.2">17</text>
<text x="209.1" y="154.1">3V3OUT</text>
<text x="217.1" y="150.3">CBUS0</text>
<text x="217.1" y="152.2">CBUS1</text>
<text x="217.1" y="154">CBUS2</text>
<text x="217.1" y="155.9">CBUS3</text>
<text x="224.4" y="151.4">22</text>
<text x="224.4" y="153.2">13</text>
<text x="224.4" y="155.1">14</text>
<text x="205.4" y="156.9">15</text>
<text x="205.4" y="158.8">16</text>
<text x="209.1" y="157.7">USBDP</text>
<text x="209.1" y="159.6">USBDM</text>
<text x="217.1" y="157.7">CBUS4</text>
<text x="218.3" y="161.5">TEST</text>
<text x="224.4" y="156.9">12</text>
<text x="224.4" y="160.7">26</text>
<text x="205.4" y="162.5">25</text>
<text x="209.1" y="163.3">GND</text>
<text x="218.9" y="165.1">GND</text>
<text x="218.9" y="167">GND</text>
<text x="224.4" y="164.3">7</text>
<text x="224.4" y="166.2">18</text>
<text x="218.9" y="168.9">GND</text>
<text x="224.4" y="168.1">21</text>
</g>
<g font-size="1.3" fill="#c90d0c">
<text x="77.3" y="49.4" transform="rotate(-90 77.3 49.4)">+</text>
<text x="77.2" y="97.6" transform="rotate(-90 77.2 97.6)">+</text>
<text x="194" y="138.3" transform="rotate(-90 194 138.3)">+</text>
</g>
<g font-size=".8" fill="#c90d0c">
<text x="205.2" y="81">IO</text>
<text x="199.6" y="129.2">IO</text>
</g>
</svg>
